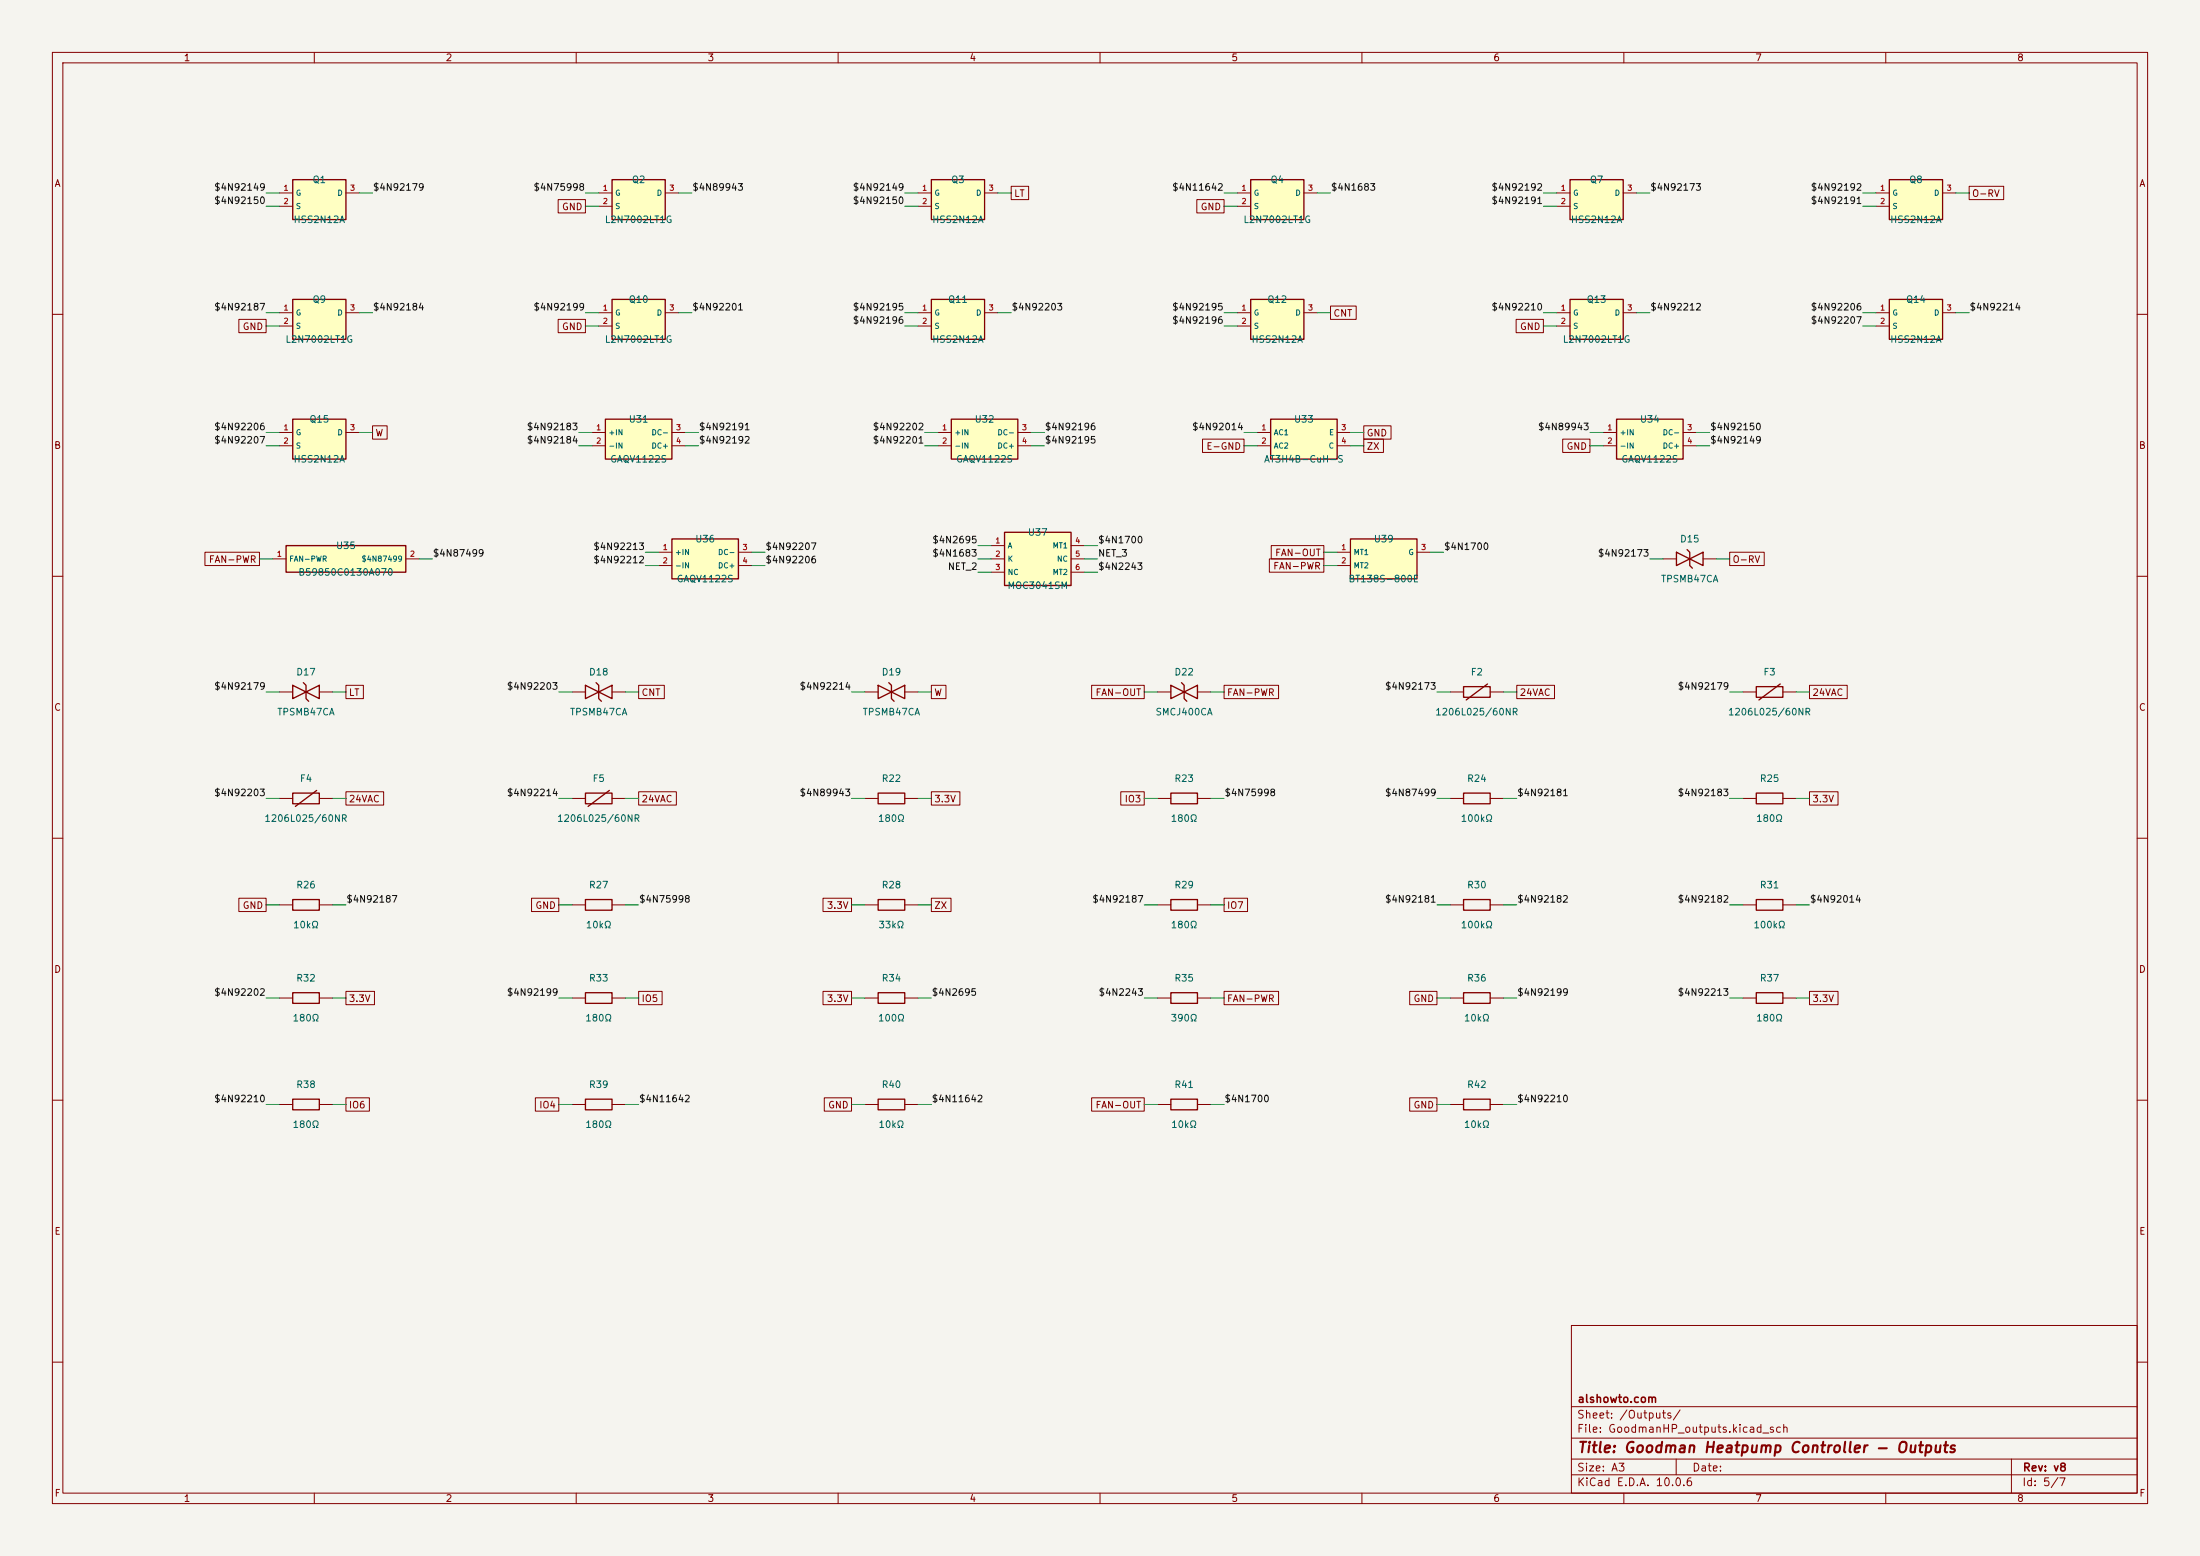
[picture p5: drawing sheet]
<svg xmlns="http://www.w3.org/2000/svg" width="420mm" height="297mm" viewBox="0 0 420 297" stroke-linecap="round" stroke-linejoin="round" font-family="sans-serif">
<path d="M0 0h420v297h-420z" fill="#f5f4ef" stroke="#f5f4ef" stroke-width=".19"/>
<g fill="none" stroke="#840000" stroke-width=".19">
<path d="M10 10h400v277h-400zM12 12h396v273h-396zM60 10v2M110 10v2M160 10v2M210 10v2M260 10v2M310 10v2M360 10v2M10 60h2M408 60h2M10 110h2"/>
<path d="M408 110h2M10 160h2M408 160h2M10 210h2M408 210h2M300 253h108v32h-108zM10 260h2M300 278.5h108M300 274.5h108M300 268.5h108M320 278.5v3M384 278.5v6.5"/>
<path d="M408 260h2M60 285v2M110 285v2M160 285v2M210 285v2M260 285v2M300 281.5h108M310 285v2M360 285v2"/>
</g>
<path d="M177.8 57.2h10.2v7.6h-10.2z" fill="#ffffc2"/>
<path d="M177.8 57.2h10.2v7.6h-10.2zM111.8 130.8l2.5 1.3-2.5 1.3zM113.8 130.3l.5 .5v2.6l.5 .5M114.3 132.1l2.5-1.3v2.6zM111.8 171.7h5v2h-5zM167.6 171.7h5.1v2h-5.1zM167.6 189.5h5.1v2h-5.1zM223.5 189.5h5.1v2h-5.1z" fill="none" stroke="#840000" stroke-width=".25"/>
<g fill="none" stroke="#840000" stroke-width=".19">
<path d="M175.3 59.7h2.5M188 59.7h2.5M175.3 62.2h2.5M109.2 132.1h2.6M116.8 132.1h2.6M109.2 172.7h2.6M116.8 172.7h2.6M165.1 172.7h2.5M172.7 172.7h2.6M165.1 190.5h2.5M172.7 190.5h2.6M221 190.5h2.5"/>
<path d="M228.6 190.5h2.5"/>
</g>
<path d="M299.7 34.3h10.2v7.6h-10.2z" fill="#ffffc2"/>
<path d="M299.7 34.3h10.2v7.6h-10.2zM223.5 171.7h5.1v2h-5.1z" fill="none" stroke="#840000" stroke-width=".25"/>
<path d="M297.2 36.8h2.5M297.2 39.4h2.5M309.9 36.8h2.5M221 172.7h2.5M228.6 172.7h2.5" fill="none" stroke="#840000" stroke-width=".19"/>
<path d="M55.9 80h10.1v7.6h-10.1z" fill="#ffffc2"/>
<path d="M55.9 80h10.1v7.6h-10.1z" fill="none" stroke="#840000" stroke-width=".25"/>
<path d="M53.3 82.6h2.6M53.3 85.1h2.6M66 82.6h2.6" fill="none" stroke="#840000" stroke-width=".19"/>
<path d="M55.9 57.2h10.1v7.6h-10.1z" fill="#ffffc2"/>
<path d="M55.9 57.2h10.1v7.6h-10.1zM223.5 209.8h5.1v2h-5.1z" fill="none" stroke="#840000" stroke-width=".25"/>
<path d="M53.3 59.7h2.6M66 59.7h2.6M53.3 62.2h2.6M221 210.8h2.5M228.6 210.8h2.5" fill="none" stroke="#840000" stroke-width=".19"/>
<path d="M308.6 80h12.7v7.6h-12.7z" fill="#ffffc2"/>
<path d="M308.6 80h12.7v7.6h-12.7z" fill="none" stroke="#840000" stroke-width=".25"/>
<path d="M306.1 82.6h2.5M306.1 85.1h2.5M321.3 82.6h2.5M321.3 85.1h2.5" fill="none" stroke="#840000" stroke-width=".19"/>
<path d="M55.9 34.3h10.1v7.6h-10.1z" fill="#ffffc2"/>
<path d="M55.9 34.3h10.1v7.6h-10.1z" fill="none" stroke="#840000" stroke-width=".25"/>
<path d="M53.3 36.8h2.6M53.3 39.4h2.6M66 36.8h2.6" fill="none" stroke="#840000" stroke-width=".19"/>
<path d="M128.3 102.9h12.7v7.6h-12.7z" fill="#ffffc2"/>
<path d="M128.3 102.9h12.7v7.6h-12.7zM111.8 151.4h5v2h-5zM116.3 150.9l-4 3" fill="none" stroke="#840000" stroke-width=".25"/>
<path d="M125.7 105.4h2.6M125.7 108h2.6M141 105.4h2.5M141 108h2.5M109.2 152.4h2.6M116.8 152.4h2.6" fill="none" stroke="#840000" stroke-width=".19"/>
<path d="M360.7 34.3h10.1v7.6h-10.1z" fill="#ffffc2"/>
<path d="M360.7 34.3h10.1v7.6h-10.1z" fill="none" stroke="#840000" stroke-width=".25"/>
<path d="M358.1 36.8h2.6M358.1 39.4h2.6M370.8 36.8h2.6" fill="none" stroke="#840000" stroke-width=".19"/>
<path d="M115.6 80h12.7v7.6h-12.7z" fill="#ffffc2"/>
<path d="M115.6 80h12.7v7.6h-12.7z" fill="none" stroke="#840000" stroke-width=".25"/>
<path d="M113 82.6h2.6M113 85.1h2.6M128.3 82.6h2.5M128.3 85.1h2.5" fill="none" stroke="#840000" stroke-width=".19"/>
<path d="M116.8 57.2h10.2v7.6h-10.2z" fill="#ffffc2"/>
<path d="M116.8 57.2h10.2v7.6h-10.2z" fill="none" stroke="#840000" stroke-width=".25"/>
<path d="M114.3 59.7h2.5M127 59.7h2.5M114.3 62.2h2.5" fill="none" stroke="#840000" stroke-width=".19"/>
<path d="M177.8 34.3h10.2v7.6h-10.2z" fill="#ffffc2"/>
<path d="M177.8 34.3h10.2v7.6h-10.2z" fill="none" stroke="#840000" stroke-width=".25"/>
<path d="M175.3 36.8h2.5M175.3 39.4h2.5M188 36.8h2.5" fill="none" stroke="#840000" stroke-width=".19"/>
<path d="M116.8 34.3h10.2v7.6h-10.2z" fill="#ffffc2"/>
<path d="M116.8 34.3h10.2v7.6h-10.2zM279.4 171.7h5.1v2h-5.1zM279.4 189.5h5.1v2h-5.1z" fill="none" stroke="#840000" stroke-width=".25"/>
<path d="M114.3 36.8h2.5M114.3 39.4h2.5M127 36.8h2.5M276.9 172.7h2.5M284.5 172.7h2.5M276.9 190.5h2.5M284.5 190.5h2.5" fill="none" stroke="#840000" stroke-width=".19"/>
<path d="M299.7 57.2h10.2v7.6h-10.2z" fill="#ffffc2"/>
<path d="M299.7 57.2h10.2v7.6h-10.2zM279.4 131.1h5.1v2h-5.1zM284 130.6l-4.1 3M279.4 151.4h5.1v2h-5.1zM279.4 209.8h5.1v2h-5.1z" fill="none" stroke="#840000" stroke-width=".25"/>
<path d="M297.2 59.7h2.5M309.9 59.7h2.5M297.2 62.2h2.5M276.9 132.1h2.5M284.5 132.1h2.5M276.9 152.4h2.5M284.5 152.4h2.5M276.9 210.8h2.5M284.5 210.8h2.5" fill="none" stroke="#840000" stroke-width=".19"/>
<path d="M360.7 57.2h10.1v7.6h-10.1z" fill="#ffffc2"/>
<path d="M360.7 57.2h10.1v7.6h-10.1z" fill="none" stroke="#840000" stroke-width=".25"/>
<path d="M358.1 59.7h2.6M370.8 59.7h2.6M358.1 62.2h2.6" fill="none" stroke="#840000" stroke-width=".19"/>
<path d="M257.8 102.9h12.7v7.6h-12.7z" fill="#ffffc2"/>
<path d="M257.8 102.9h12.7v7.6h-12.7z" fill="none" stroke="#840000" stroke-width=".25"/>
<path d="M255.3 105.4h2.5M255.3 108h2.5M270.5 105.4h2.5" fill="none" stroke="#840000" stroke-width=".19"/>
<path d="M191.8 101.6h12.7v10.2h-12.7z" fill="#ffffc2"/>
<path d="M191.8 101.6h12.7v10.2h-12.7zM55.9 130.8l2.5 1.3-2.5 1.3zM57.9 130.3l.5 .5v2.6l.5 .5M58.4 132.1l2.6-1.3v2.6zM55.9 151.4h5.1v2h-5.1zM60.5 150.9l-4.1 3M335.3 151.4h5.1v2h-5.1zM55.9 171.7h5.1v2h-5.1zM335.3 171.7h5.1v2h-5.1zM55.9 189.5h5.1v2h-5.1zM335.3 189.5h5.1v2h-5.1zM55.9 209.8h5.1v2h-5.1z" fill="none" stroke="#840000" stroke-width=".25"/>
<g fill="none" stroke="#840000" stroke-width=".19">
<path d="M189.2 104.1h2.6M189.2 106.7h2.6M189.2 109.2h2.6M204.5 104.1h2.5M204.5 106.7h2.5M204.5 109.2h2.5M53.3 132.1h2.6M61 132.1h2.5M53.3 152.4h2.6M61 152.4h2.5M332.7 152.4h2.6M340.4 152.4h2.5"/>
<path d="M53.3 172.7h2.6M61 172.7h2.5M332.7 172.7h2.6M340.4 172.7h2.5M53.3 190.5h2.6M61 190.5h2.5M332.7 190.5h2.6M340.4 190.5h2.5M53.3 210.8h2.6M61 210.8h2.5"/>
</g>
<path d="M54.6 104.1h22.9v5.1h-22.9z" fill="#ffffc2"/>
<path d="M54.6 104.1h22.9v5.1h-22.9zM335.3 131.1h5.1v2h-5.1zM339.9 130.6l-4.1 3" fill="none" stroke="#840000" stroke-width=".25"/>
<path d="M52.1 106.7h2.5M77.5 106.7h2.5M332.7 132.1h2.6M340.4 132.1h2.5" fill="none" stroke="#840000" stroke-width=".19"/>
<path d="M238.8 34.3h10.1v7.6h-10.1z" fill="#ffffc2"/>
<path d="M238.8 34.3h10.1v7.6h-10.1zM167.6 151.4h5.1v2h-5.1zM223.5 151.4h5.1v2h-5.1z" fill="none" stroke="#840000" stroke-width=".25"/>
<path d="M236.2 36.8h2.6M236.2 39.4h2.6M248.9 36.8h2.6M165.1 152.4h2.5M172.7 152.4h2.6M221 152.4h2.5M228.6 152.4h2.5" fill="none" stroke="#840000" stroke-width=".19"/>
<path d="M238.8 57.2h10.1v7.6h-10.1z" fill="#ffffc2"/>
<path d="M238.8 57.2h10.1v7.6h-10.1zM320 105.4l2.6 1.3-2.6 1.3zM322.1 104.9l.5 .5v2.6l.5 .5M322.6 106.7l2.5-1.3v2.6zM111.8 189.5h5v2h-5z" fill="none" stroke="#840000" stroke-width=".25"/>
<path d="M236.2 59.7h2.6M248.9 59.7h2.6M236.2 62.2h2.6M317.5 106.7h2.5M325.1 106.7h2.6M109.2 190.5h2.6M116.8 190.5h2.6" fill="none" stroke="#840000" stroke-width=".19"/>
<path d="M242.6 80h12.7v7.6h-12.7z" fill="#ffffc2"/>
<path d="M242.6 80h12.7v7.6h-12.7zM111.8 209.8h5v2h-5z" fill="none" stroke="#840000" stroke-width=".25"/>
<path d="M240 82.6h2.6M240 85.1h2.6M255.3 82.6h2.5M255.3 85.1h2.5M109.2 210.8h2.6M116.8 210.8h2.6" fill="none" stroke="#840000" stroke-width=".19"/>
<path d="M181.6 80h12.7v7.6h-12.7z" fill="#ffffc2"/>
<path d="M181.6 80h12.7v7.6h-12.7zM167.6 130.8l2.6 1.3-2.6 1.3zM169.7 130.3l.5 .5v2.6l.5 .5M170.2 132.1l2.5-1.3v2.6zM223.5 130.8l2.6 1.3-2.6 1.3zM225.6 130.3l.5 .5v2.6l.5 .5M226.1 132.1l2.5-1.3v2.6zM167.6 209.8h5.1v2h-5.1z" fill="none" stroke="#840000" stroke-width=".25"/>
<g fill="none" stroke="#840000" stroke-width=".19">
<path d="M106.6 38.1h5.2v2.5h-5.2zM193 35.6h3.4v2.5h-3.4zM228.5 38.1h5.2v2.5h-5.2zM375.9 35.6h6.6v2.5h-6.6zM254 58.4h4.9v2.6h-4.9zM45.6 61h5.2v2.5h-5.2zM106.6 61h5.2v2.5h-5.2zM289.4 61h5.2v2.5h-5.2zM71.1 81.3h2.8v2.5h-2.8zM179.1 82.6h2.5M179.1 85.1h2.5M194.3 82.6h2.5"/>
<path d="M194.3 85.1h2.5M229.6 83.8h7.9v2.6h-7.9zM260.3 81.3h5.3v2.5h-5.3zM260.3 83.8h3.8v2.6h-3.8zM298.3 83.8h5.2v2.6h-5.2zM39.1 105.4h10.4v2.6h-10.4zM242.3 106.7h10.4v2.5h-10.4zM242.7 104.1h10v2.6h-10zM330.2 105.4h6.6v2.6h-6.6zM66 130.8h3.4v2.6h-3.4zM121.9 130.8h4.9v2.6h-4.9zM165.1 132.1h2.5"/>
<path d="M172.7 132.1h2.6M177.8 130.8h2.8v2.6h-2.8zM208.4 130.8h10v2.6h-10zM221 132.1h2.5M228.6 132.1h2.5M233.7 130.8h10.4v2.6h-10.4zM289.6 130.8h7.2v2.6h-7.2zM345.4 130.8h7.2v2.6h-7.2zM66 151.1h7.2v2.6h-7.2zM121.9 151.1h7.2v2.6h-7.2zM177.8 151.1h5.4v2.6h-5.4zM214 151.1h4.4v2.6h-4.4z"/>
<path d="M345.4 151.1h5.5v2.6h-5.5zM45.6 171.4h5.2v2.6h-5.2zM101.5 171.4h5.2v2.6h-5.2zM157.1 171.4h5.5v2.6h-5.5zM177.8 171.4h3.8v2.6h-3.8zM233.7 171.4h4.5v2.6h-4.5zM66 189.2h5.5v2.6h-5.5zM121.9 189.2h4.5v2.6h-4.5zM157.1 189.2h5.5v2.6h-5.5zM233.7 189.2h10.4v2.6h-10.4zM269.1 189.2h5.2v2.6h-5.2zM345.4 189.2h5.5v2.6h-5.5z"/>
<path d="M66 209.5h4.5v2.6h-4.5zM102.2 209.5h4.5v2.6h-4.5zM157.4 209.5h5.2v2.6h-5.2zM165.1 210.8h2.5M172.7 210.8h2.6M208.4 209.5h10v2.6h-10zM269.1 209.5h5.2v2.6h-5.2z"/>
</g>
<g fill="none" stroke="#009600" stroke-width=".19">
<path d="M50.8 36.8h2.5M50.8 39.4h2.5M68.6 36.8h2.5M111.8 36.8h2.5M111.8 39.4h2.5M129.5 36.8h2.6M172.7 36.8h2.6M172.7 39.4h2.6M190.5 36.8h2.5M233.7 36.8h2.5M233.7 39.4h2.5M251.5 36.8h2.5"/>
<path d="M294.6 36.8h2.6M294.6 39.4h2.6M312.4 36.8h2.6M355.6 36.8h2.5M355.6 39.4h2.5M373.4 36.8h2.5M50.8 59.7h2.5M68.6 59.7h2.5M111.8 59.7h2.5M129.5 59.7h2.6M172.7 59.7h2.6M190.5 59.7h2.5"/>
<path d="M233.7 59.7h2.5M251.5 59.7h2.5M294.6 59.7h2.6M312.4 59.7h2.6M355.6 59.7h2.5M373.4 59.7h2.5M50.8 62.2h2.5M111.8 62.2h2.5M172.7 62.2h2.6M233.7 62.2h2.5M294.6 62.2h2.6M355.6 62.2h2.5"/>
<path d="M50.8 82.6h2.5M50.8 85.1h2.5M68.6 82.6h2.5M110.5 82.6h2.5M110.5 85.1h2.5M130.8 82.6h2.5M130.8 85.1h2.5M176.5 82.6h2.6M176.5 85.1h2.6M196.8 82.6h2.6M196.8 85.1h2.6M237.5 82.6h2.5"/>
<path d="M237.5 85.1h2.5M257.8 82.6h2.5M257.8 85.1h2.5M303.5 82.6h2.6M303.5 85.1h2.6M323.8 82.6h2.6M323.8 85.1h2.6M49.5 106.7h2.6M80 106.7h2.5M123.2 108h2.5M123.2 105.4h2.5M143.5 108h2.5"/>
<path d="M143.5 105.4h2.5M186.7 106.7h2.5M186.7 104.1h2.5M186.7 109.2h2.5M207 106.7h2.5M207 104.1h2.5M207 109.2h2.5M252.7 108h2.6M252.7 105.4h2.6M273 105.4h2.6M315 106.7h2.5M327.7 106.7h2.5"/>
<path d="M50.8 132.1h2.5M63.5 132.1h2.5M106.7 132.1h2.5M119.4 132.1h2.5M162.6 132.1h2.5M175.3 132.1h2.5M218.4 132.1h2.6M231.1 132.1h2.6M274.3 132.1h2.6M287 132.1h2.6M330.2 132.1h2.5M342.9 132.1h2.5"/>
<path d="M50.8 152.4h2.5M63.5 152.4h2.5M106.7 152.4h2.5M119.4 152.4h2.5M162.6 152.4h2.5M175.3 152.4h2.5M218.4 152.4h2.6M231.1 152.4h2.6M274.3 152.4h2.6M287 152.4h2.6M330.2 152.4h2.5M342.9 152.4h2.5"/>
<path d="M50.8 172.7h2.5M63.5 172.7h2.5M106.7 172.7h2.5M119.4 172.7h2.5M162.6 172.7h2.5M175.3 172.7h2.5M218.4 172.7h2.6M231.1 172.7h2.6M274.3 172.7h2.6M287 172.7h2.6M330.2 172.7h2.5M342.9 172.7h2.5"/>
<path d="M50.8 190.5h2.5M63.5 190.5h2.5M106.7 190.5h2.5M119.4 190.5h2.5M162.6 190.5h2.5M175.3 190.5h2.5M218.4 190.5h2.6M231.1 190.5h2.6M274.3 190.5h2.6M287 190.5h2.6M330.2 190.5h2.5M342.9 190.5h2.5"/>
<path d="M50.8 210.8h2.5M63.5 210.8h2.5M106.7 210.8h2.5M119.4 210.8h2.5M162.6 210.8h2.5M175.3 210.8h2.5M218.4 210.8h2.6M231.1 210.8h2.6M274.3 210.8h2.6M287 210.8h2.6"/>
</g>
<text font-size="2" fill="#840000" x="301" y="277.8">Title: Goodman Heatpump Controller - Outputs</text>
<g font-size="1.5" fill="#840000">
<text x="301" y="268.1">alshowto.com</text>
<text x="300.9" y="273.8">File: GoodmanHP_outputs.kicad_sch</text>
<text x="300.9" y="271.1">Sheet: /Outputs/</text>
<text x="300.9" y="281.2">Size: A3</text>
<text x="322.9" y="281.2">Date:</text>
<text x="386" y="281.2">Rev: v8</text>
<text x="300.9" y="284">KiCad E.D.A. 10.0.6</text>
<text x="385.9" y="284">Id: 5/7</text>
</g>
<g font-size="1.3" fill="#840000">
<text x="35" y="12">1</text>
<text x="85" y="12">2</text>
<text x="135" y="12">3</text>
<text x="185" y="12">4</text>
<text x="235" y="12">5</text>
<text x="285" y="12">6</text>
<text x="335" y="12">7</text>
<text x="385" y="12">8</text>
<text x="10.3" y="36">A</text>
<text x="408.3" y="36">A</text>
<text x="107.2" y="40.4">GND</text>
<text x="193.5" y="37.9">LT</text>
<text x="229.1" y="40.4">GND</text>
<text x="376.4" y="37.9">O-RV</text>
<text x="46.2" y="63.3">GND</text>
<text x="107.2" y="63.3">GND</text>
<text x="254.4" y="60.7">CNT</text>
<text x="290.1" y="63.3">GND</text>
<text x="71.6" y="83.6">W</text>
<text x="260.8" y="83.6">GND</text>
<text x="10.2" y="86">B</text>
<text x="230.2" y="86.1">E-GND</text>
<text x="260.8" y="86.1">ZX</text>
<text x="299" y="86.1">GND</text>
<text x="408.2" y="86">B</text>
<text x="39.8" y="107.7">FAN-PWR</text>
<text x="243.3" y="106.5">FAN-OUT</text>
<text x="330.6" y="107.7">O-RV</text>
<text x="243" y="109">FAN-PWR</text>
<text x="10.2" y="136">C</text>
<text x="66.5" y="133.1">LT</text>
<text x="122.4" y="133.1">CNT</text>
<text x="178.2" y="133.1">W</text>
<text x="209" y="133.1">FAN-OUT</text>
<text x="234.1" y="133.1">FAN-PWR</text>
<text x="290" y="133.1">24VAC</text>
<text x="345.9" y="133.1">24VAC</text>
<text x="408.2" y="136">C</text>
<text x="66.5" y="153.5">24VAC</text>
<text x="122.4" y="153.5">24VAC</text>
<text x="178.2" y="153.5">3.3V</text>
<text x="214.6" y="153.5">IO3</text>
<text x="345.9" y="153.5">3.3V</text>
<text x="46.2" y="173.8">GND</text>
<text x="102.1" y="173.8">GND</text>
<text x="157.7" y="173.8">3.3V</text>
<text x="178.2" y="173.8">ZX</text>
<text x="234.1" y="173.8">IO7</text>
<text x="10.2" y="186">D</text>
<text x="408.2" y="186">D</text>
<text x="66.5" y="191.6">3.3V</text>
<text x="122.4" y="191.6">IO5</text>
<text x="157.7" y="191.6">3.3V</text>
<text x="234.1" y="191.6">FAN-PWR</text>
<text x="269.7" y="191.6">GND</text>
<text x="345.9" y="191.6">3.3V</text>
<text x="66.5" y="211.9">IO6</text>
<text x="102.8" y="211.9">IO4</text>
<text x="158" y="211.9">GND</text>
<text x="209" y="211.9">FAN-OUT</text>
<text x="269.7" y="211.9">GND</text>
<text x="10.3" y="236">E</text>
<text x="408.3" y="236">E</text>
<text x="10.3" y="286">F</text>
<text x="35" y="287">1</text>
<text x="85" y="287">2</text>
<text x="135" y="287">3</text>
<text x="185" y="287">4</text>
<text x="235" y="287">5</text>
<text x="285" y="287">6</text>
<text x="335" y="287">7</text>
<text x="385" y="287">8</text>
<text x="408.3" y="286">F</text>
</g>
<g font-size="1.3" fill="#006464">
<text x="59.6" y="35.3">Q1</text>
<text x="120.5" y="35.3">Q2</text>
<text x="181.5" y="35.3">Q3</text>
<text x="242.4" y="35.3">Q4</text>
<text x="303.4" y="35.3">Q7</text>
<text x="364.4" y="35.3">Q8</text>
<text x="55.9" y="42.9">HSS2N12A</text>
<text x="115.4" y="42.9">L2N7002LT1G</text>
<text x="177.9" y="42.9">HSS2N12A</text>
<text x="237.3" y="42.9">L2N7002LT1G</text>
<text x="299.8" y="42.9">HSS2N12A</text>
<text x="360.7" y="42.9">HSS2N12A</text>
<text x="59.6" y="58.1">Q9</text>
<text x="119.9" y="58.1">Q10</text>
<text x="180.9" y="58.1">Q11</text>
<text x="241.8" y="58.1">Q12</text>
<text x="302.8" y="58.1">Q13</text>
<text x="363.8" y="58.1">Q14</text>
<text x="54.4" y="65.7">L2N7002LT1G</text>
<text x="115.4" y="65.7">L2N7002LT1G</text>
<text x="177.9" y="65.7">HSS2N12A</text>
<text x="238.8" y="65.7">HSS2N12A</text>
<text x="298.2" y="65.7">L2N7002LT1G</text>
<text x="360.7" y="65.7">HSS2N12A</text>
<text x="59" y="81">Q15</text>
<text x="119.9" y="81">U31</text>
<text x="186" y="81">U32</text>
<text x="246.9" y="81">U33</text>
<text x="313" y="81">U34</text>
<text x="55.9" y="88.6">HSS2N12A</text>
<text x="116.4" y="88.6">GAQV1122S</text>
<text x="182.4" y="88.6">GAQV1122S</text>
<text x="241.2" y="88.6">AT3H4B-CuH-S</text>
<text x="309.4" y="88.6">GAQV1122S</text>
<text x="64" y="105.1">U35</text>
<text x="132.6" y="103.8">U36</text>
<text x="196.1" y="102.6">U37</text>
<text x="262.2" y="103.8">U39</text>
<text x="320.6" y="103.8">D15</text>
<text x="56.8" y="110.2">B59850C0130A070</text>
<text x="129.1" y="111.5">GAQV1122S</text>
<text x="192.2" y="112.7">MOC3041SM</text>
<text x="257.3" y="111.5">BT138S-800E</text>
<text x="317" y="111.5">TPSMB47CA</text>
<text x="56.4" y="129.2">D17</text>
<text x="112.3" y="129.2">D18</text>
<text x="168.2" y="129.2">D19</text>
<text x="224.1" y="129.2">D22</text>
<text x="280.7" y="129.2">F2</text>
<text x="336.5" y="129.2">F3</text>
<text x="52.8" y="136.9">TPSMB47CA</text>
<text x="108.7" y="136.9">TPSMB47CA</text>
<text x="164.6" y="136.9">TPSMB47CA</text>
<text x="220.5" y="136.9">SMCJ400CA</text>
<text x="273.9" y="136.9">1206L025/60NR</text>
<text x="329.8" y="136.9">1206L025/60NR</text>
<text x="57.1" y="149.6">F4</text>
<text x="113" y="149.6">F5</text>
<text x="168.2" y="149.6">R22</text>
<text x="224.1" y="149.6">R23</text>
<text x="280" y="149.6">R24</text>
<text x="335.8" y="149.6">R25</text>
<text x="50.4" y="157.2">1206L025/60NR</text>
<text x="106.3" y="157.2">1206L025/60NR</text>
<text x="167.5" y="157.2">180Ω</text>
<text x="223.4" y="157.2">180Ω</text>
<text x="278.8" y="157.2">100kΩ</text>
<text x="335.2" y="157.2">180Ω</text>
<text x="56.4" y="169.9">R26</text>
<text x="112.3" y="169.9">R27</text>
<text x="168.2" y="169.9">R28</text>
<text x="224.1" y="169.9">R29</text>
<text x="280" y="169.9">R30</text>
<text x="335.8" y="169.9">R31</text>
<text x="55.8" y="177.5">10kΩ</text>
<text x="111.7" y="177.5">10kΩ</text>
<text x="167.6" y="177.5">33kΩ</text>
<text x="223.4" y="177.5">180Ω</text>
<text x="278.8" y="177.5">100kΩ</text>
<text x="334.6" y="177.5">100kΩ</text>
<text x="56.4" y="187.7">R32</text>
<text x="112.3" y="187.7">R33</text>
<text x="168.2" y="187.7">R34</text>
<text x="224.1" y="187.7">R35</text>
<text x="280" y="187.7">R36</text>
<text x="335.8" y="187.7">R37</text>
<text x="55.8" y="195.3">180Ω</text>
<text x="111.6" y="195.3">180Ω</text>
<text x="167.5" y="195.3">100Ω</text>
<text x="223.4" y="195.3">390Ω</text>
<text x="279.4" y="195.3">10kΩ</text>
<text x="335.2" y="195.3">180Ω</text>
<text x="56.4" y="208">R38</text>
<text x="112.3" y="208">R39</text>
<text x="168.2" y="208">R40</text>
<text x="224.1" y="208">R41</text>
<text x="280" y="208">R42</text>
<text x="55.8" y="215.6">180Ω</text>
<text x="111.6" y="215.6">180Ω</text>
<text x="167.6" y="215.6">10kΩ</text>
<text x="223.5" y="215.6">10kΩ</text>
<text x="279.4" y="215.6">10kΩ</text>
</g>
<g font-size="1.3" fill="#0f0f0f">
<text x="40.8" y="36.7">$4N92149</text>
<text x="40.8" y="39.2">$4N92150</text>
<text x="71.1" y="36.7">$4N92179</text>
<text x="101.7" y="36.7">$4N75998</text>
<text x="132.1" y="36.7">$4N89943</text>
<text x="162.7" y="36.7">$4N92149</text>
<text x="162.7" y="39.2">$4N92150</text>
<text x="223.7" y="36.7">$4N11642</text>
<text x="254" y="36.7">$4N1683</text>
<text x="284.6" y="39.2">$4N92191</text>
<text x="284.6" y="36.7">$4N92192</text>
<text x="314.9" y="36.7">$4N92173</text>
<text x="345.6" y="39.2">$4N92191</text>
<text x="345.6" y="36.7">$4N92192</text>
<text x="40.8" y="59.6">$4N92187</text>
<text x="71.1" y="59.6">$4N92184</text>
<text x="101.7" y="59.6">$4N92199</text>
<text x="132.1" y="59.6">$4N92201</text>
<text x="162.7" y="59.6">$4N92195</text>
<text x="193" y="59.6">$4N92203</text>
<text x="223.7" y="59.6">$4N92195</text>
<text x="284.6" y="59.6">$4N92210</text>
<text x="314.9" y="59.6">$4N92212</text>
<text x="345.6" y="59.6">$4N92206</text>
<text x="375.9" y="59.6">$4N92214</text>
<text x="162.7" y="62.1">$4N92196</text>
<text x="223.7" y="62.1">$4N92196</text>
<text x="345.6" y="62.1">$4N92207</text>
<text x="40.8" y="82.4">$4N92206</text>
<text x="100.5" y="82.4">$4N92183</text>
<text x="133.3" y="82.4">$4N92191</text>
<text x="166.5" y="82.4">$4N92202</text>
<text x="199.4" y="82.4">$4N92196</text>
<text x="227.5" y="82.4">$4N92014</text>
<text x="293.5" y="82.4">$4N89943</text>
<text x="326.4" y="82.4">$4N92150</text>
<text x="40.8" y="85">$4N92207</text>
<text x="100.5" y="85">$4N92184</text>
<text x="133.3" y="85">$4N92192</text>
<text x="166.5" y="85">$4N92201</text>
<text x="199.4" y="85">$4N92195</text>
<text x="326.4" y="85">$4N92149</text>
<text x="82.5" y="106.6">$4N87499</text>
<text x="113.2" y="107.8">$4N92212</text>
<text x="113.2" y="105.3">$4N92213</text>
<text x="146" y="107.8">$4N92206</text>
<text x="146" y="105.3">$4N92207</text>
<text x="177.9" y="106.6">$4N1683</text>
<text x="177.9" y="104">$4N2695</text>
<text x="209.5" y="104">$4N1700</text>
<text x="209.5" y="106.6">NET_3</text>
<text x="275.6" y="105.3">$4N1700</text>
<text x="304.9" y="106.6">$4N92173</text>
<text x="180.8" y="109.1">NET_2</text>
<text x="209.5" y="109.1">$4N2243</text>
<text x="40.8" y="132">$4N92179</text>
<text x="96.7" y="132">$4N92203</text>
<text x="152.5" y="132">$4N92214</text>
<text x="264.3" y="132">$4N92173</text>
<text x="320.2" y="132">$4N92179</text>
<text x="40.8" y="152.3">$4N92203</text>
<text x="96.7" y="152.3">$4N92214</text>
<text x="152.5" y="152.3">$4N89943</text>
<text x="233.7" y="152.3">$4N75998</text>
<text x="264.3" y="152.3">$4N87499</text>
<text x="289.5" y="152.3">$4N92181</text>
<text x="320.2" y="152.3">$4N92183</text>
<text x="66" y="172.6">$4N92187</text>
<text x="121.9" y="172.6">$4N75998</text>
<text x="208.4" y="172.6">$4N92187</text>
<text x="264.3" y="172.6">$4N92181</text>
<text x="289.5" y="172.6">$4N92182</text>
<text x="320.2" y="172.6">$4N92182</text>
<text x="345.4" y="172.6">$4N92014</text>
<text x="40.8" y="190.4">$4N92202</text>
<text x="96.7" y="190.4">$4N92199</text>
<text x="177.8" y="190.4">$4N2695</text>
<text x="209.6" y="190.4">$4N2243</text>
<text x="289.5" y="190.4">$4N92199</text>
<text x="320.2" y="190.4">$4N92213</text>
<text x="40.8" y="210.7">$4N92210</text>
<text x="121.9" y="210.7">$4N11642</text>
<text x="177.8" y="210.7">$4N11642</text>
<text x="233.7" y="210.7">$4N1700</text>
<text x="289.5" y="210.7">$4N92210</text>
</g>
<g font-size="1" fill="#a90000">
<text x="54" y="36.6">1</text>
<text x="54" y="39.2">2</text>
<text x="66.7" y="36.6">3</text>
<text x="115" y="36.6">1</text>
<text x="115" y="39.2">2</text>
<text x="127.7" y="36.6">3</text>
<text x="175.9" y="36.6">1</text>
<text x="175.9" y="39.2">2</text>
<text x="188.6" y="36.6">3</text>
<text x="236.9" y="36.6">1</text>
<text x="236.9" y="39.2">2</text>
<text x="249.6" y="36.6">3</text>
<text x="297.9" y="36.6">1</text>
<text x="297.9" y="39.2">2</text>
<text x="310.6" y="36.6">3</text>
<text x="358.8" y="36.6">1</text>
<text x="358.8" y="39.2">2</text>
<text x="371.5" y="36.6">3</text>
<text x="54" y="59.5">1</text>
<text x="66.7" y="59.5">3</text>
<text x="115" y="59.5">1</text>
<text x="127.7" y="59.5">3</text>
<text x="175.9" y="59.5">1</text>
<text x="188.6" y="59.5">3</text>
<text x="236.9" y="59.5">1</text>
<text x="249.6" y="59.5">3</text>
<text x="297.9" y="59.5">1</text>
<text x="310.6" y="59.5">3</text>
<text x="358.8" y="59.5">1</text>
<text x="371.5" y="59.5">3</text>
<text x="54" y="62">2</text>
<text x="115" y="62">2</text>
<text x="175.9" y="62">2</text>
<text x="236.9" y="62">2</text>
<text x="297.9" y="62">2</text>
<text x="358.8" y="62">2</text>
<text x="54" y="82.4">1</text>
<text x="66.7" y="82.4">3</text>
<text x="113.7" y="82.4">1</text>
<text x="129" y="82.4">3</text>
<text x="179.8" y="82.4">1</text>
<text x="195" y="82.4">3</text>
<text x="240.7" y="82.4">1</text>
<text x="256" y="82.4">3</text>
<text x="306.8" y="82.4">1</text>
<text x="322" y="82.4">3</text>
<text x="54" y="84.9">2</text>
<text x="113.7" y="84.9">2</text>
<text x="129" y="84.9">4</text>
<text x="179.8" y="84.9">2</text>
<text x="195" y="84.9">4</text>
<text x="240.7" y="84.9">2</text>
<text x="256" y="84.9">4</text>
<text x="306.8" y="84.9">2</text>
<text x="322" y="84.9">4</text>
<text x="52.8" y="106.5">1</text>
<text x="78.2" y="106.5">2</text>
<text x="126.4" y="105.2">1</text>
<text x="126.4" y="107.8">2</text>
<text x="141.7" y="105.2">3</text>
<text x="141.7" y="107.8">4</text>
<text x="189.9" y="104">1</text>
<text x="189.9" y="106.5">2</text>
<text x="205.2" y="104">4</text>
<text x="205.2" y="106.5">5</text>
<text x="256" y="105.2">1</text>
<text x="256" y="107.8">2</text>
<text x="271.2" y="105.2">3</text>
<text x="189.9" y="109">3</text>
<text x="205.2" y="109">6</text>
</g>
<g font-size="1" fill="#006464">
<text x="56.4" y="37.6">G</text>
<text x="56.4" y="40.1">S</text>
<text x="64.3" y="37.6">D</text>
<text x="117.3" y="37.6">G</text>
<text x="117.3" y="40.1">S</text>
<text x="125.3" y="37.6">D</text>
<text x="178.3" y="37.6">G</text>
<text x="178.3" y="40.1">S</text>
<text x="186.2" y="37.6">D</text>
<text x="239.3" y="37.6">G</text>
<text x="239.3" y="40.1">S</text>
<text x="247.2" y="37.6">D</text>
<text x="300.2" y="37.6">G</text>
<text x="300.2" y="40.1">S</text>
<text x="308.2" y="37.6">D</text>
<text x="361.2" y="37.6">G</text>
<text x="361.2" y="40.1">S</text>
<text x="369.1" y="37.6">D</text>
<text x="56.4" y="60.5">G</text>
<text x="56.4" y="63">S</text>
<text x="64.3" y="60.5">D</text>
<text x="117.3" y="60.5">G</text>
<text x="117.3" y="63">S</text>
<text x="125.3" y="60.5">D</text>
<text x="178.3" y="60.5">G</text>
<text x="178.3" y="63">S</text>
<text x="186.2" y="60.5">D</text>
<text x="239.3" y="60.5">G</text>
<text x="239.3" y="63">S</text>
<text x="247.2" y="60.5">D</text>
<text x="300.2" y="60.5">G</text>
<text x="300.2" y="63">S</text>
<text x="308.2" y="60.5">D</text>
<text x="361.2" y="60.5">G</text>
<text x="361.2" y="63">S</text>
<text x="369.1" y="60.5">D</text>
<text x="56.4" y="83.3">G</text>
<text x="64.3" y="83.3">D</text>
<text x="116.1" y="83.3">+IN</text>
<text x="124.3" y="83.3">DC-</text>
<text x="182.1" y="83.3">+IN</text>
<text x="190.3" y="83.3">DC-</text>
<text x="243.1" y="83.3">AC1</text>
<text x="253.6" y="83.3">E</text>
<text x="309.1" y="83.3">+IN</text>
<text x="317.3" y="83.3">DC-</text>
<text x="56.4" y="85.9">S</text>
<text x="116.1" y="85.9">-IN</text>
<text x="124.3" y="85.9">DC+</text>
<text x="182.1" y="85.9">-IN</text>
<text x="190.3" y="85.9">DC+</text>
<text x="243.1" y="85.9">AC2</text>
<text x="253.5" y="85.9">C</text>
<text x="309.1" y="85.9">-IN</text>
<text x="317.3" y="85.9">DC+</text>
<text x="55.1" y="107.4">FAN-PWR</text>
<text x="68.9" y="107.4">$4N87499</text>
<text x="128.8" y="106.2">+IN</text>
<text x="137" y="106.2">DC-</text>
<text x="192.3" y="104.9">A</text>
<text x="192.3" y="107.4">K</text>
<text x="200.9" y="104.9">MT1</text>
<text x="201.7" y="107.4">NC</text>
<text x="258.3" y="106.2">MT1</text>
<text x="268.8" y="106.2">G</text>
<text x="128.8" y="108.7">-IN</text>
<text x="137" y="108.7">DC+</text>
<text x="192.3" y="110">NC</text>
<text x="200.9" y="110">MT2</text>
<text x="258.3" y="108.7">MT2</text>
</g>
</svg>
